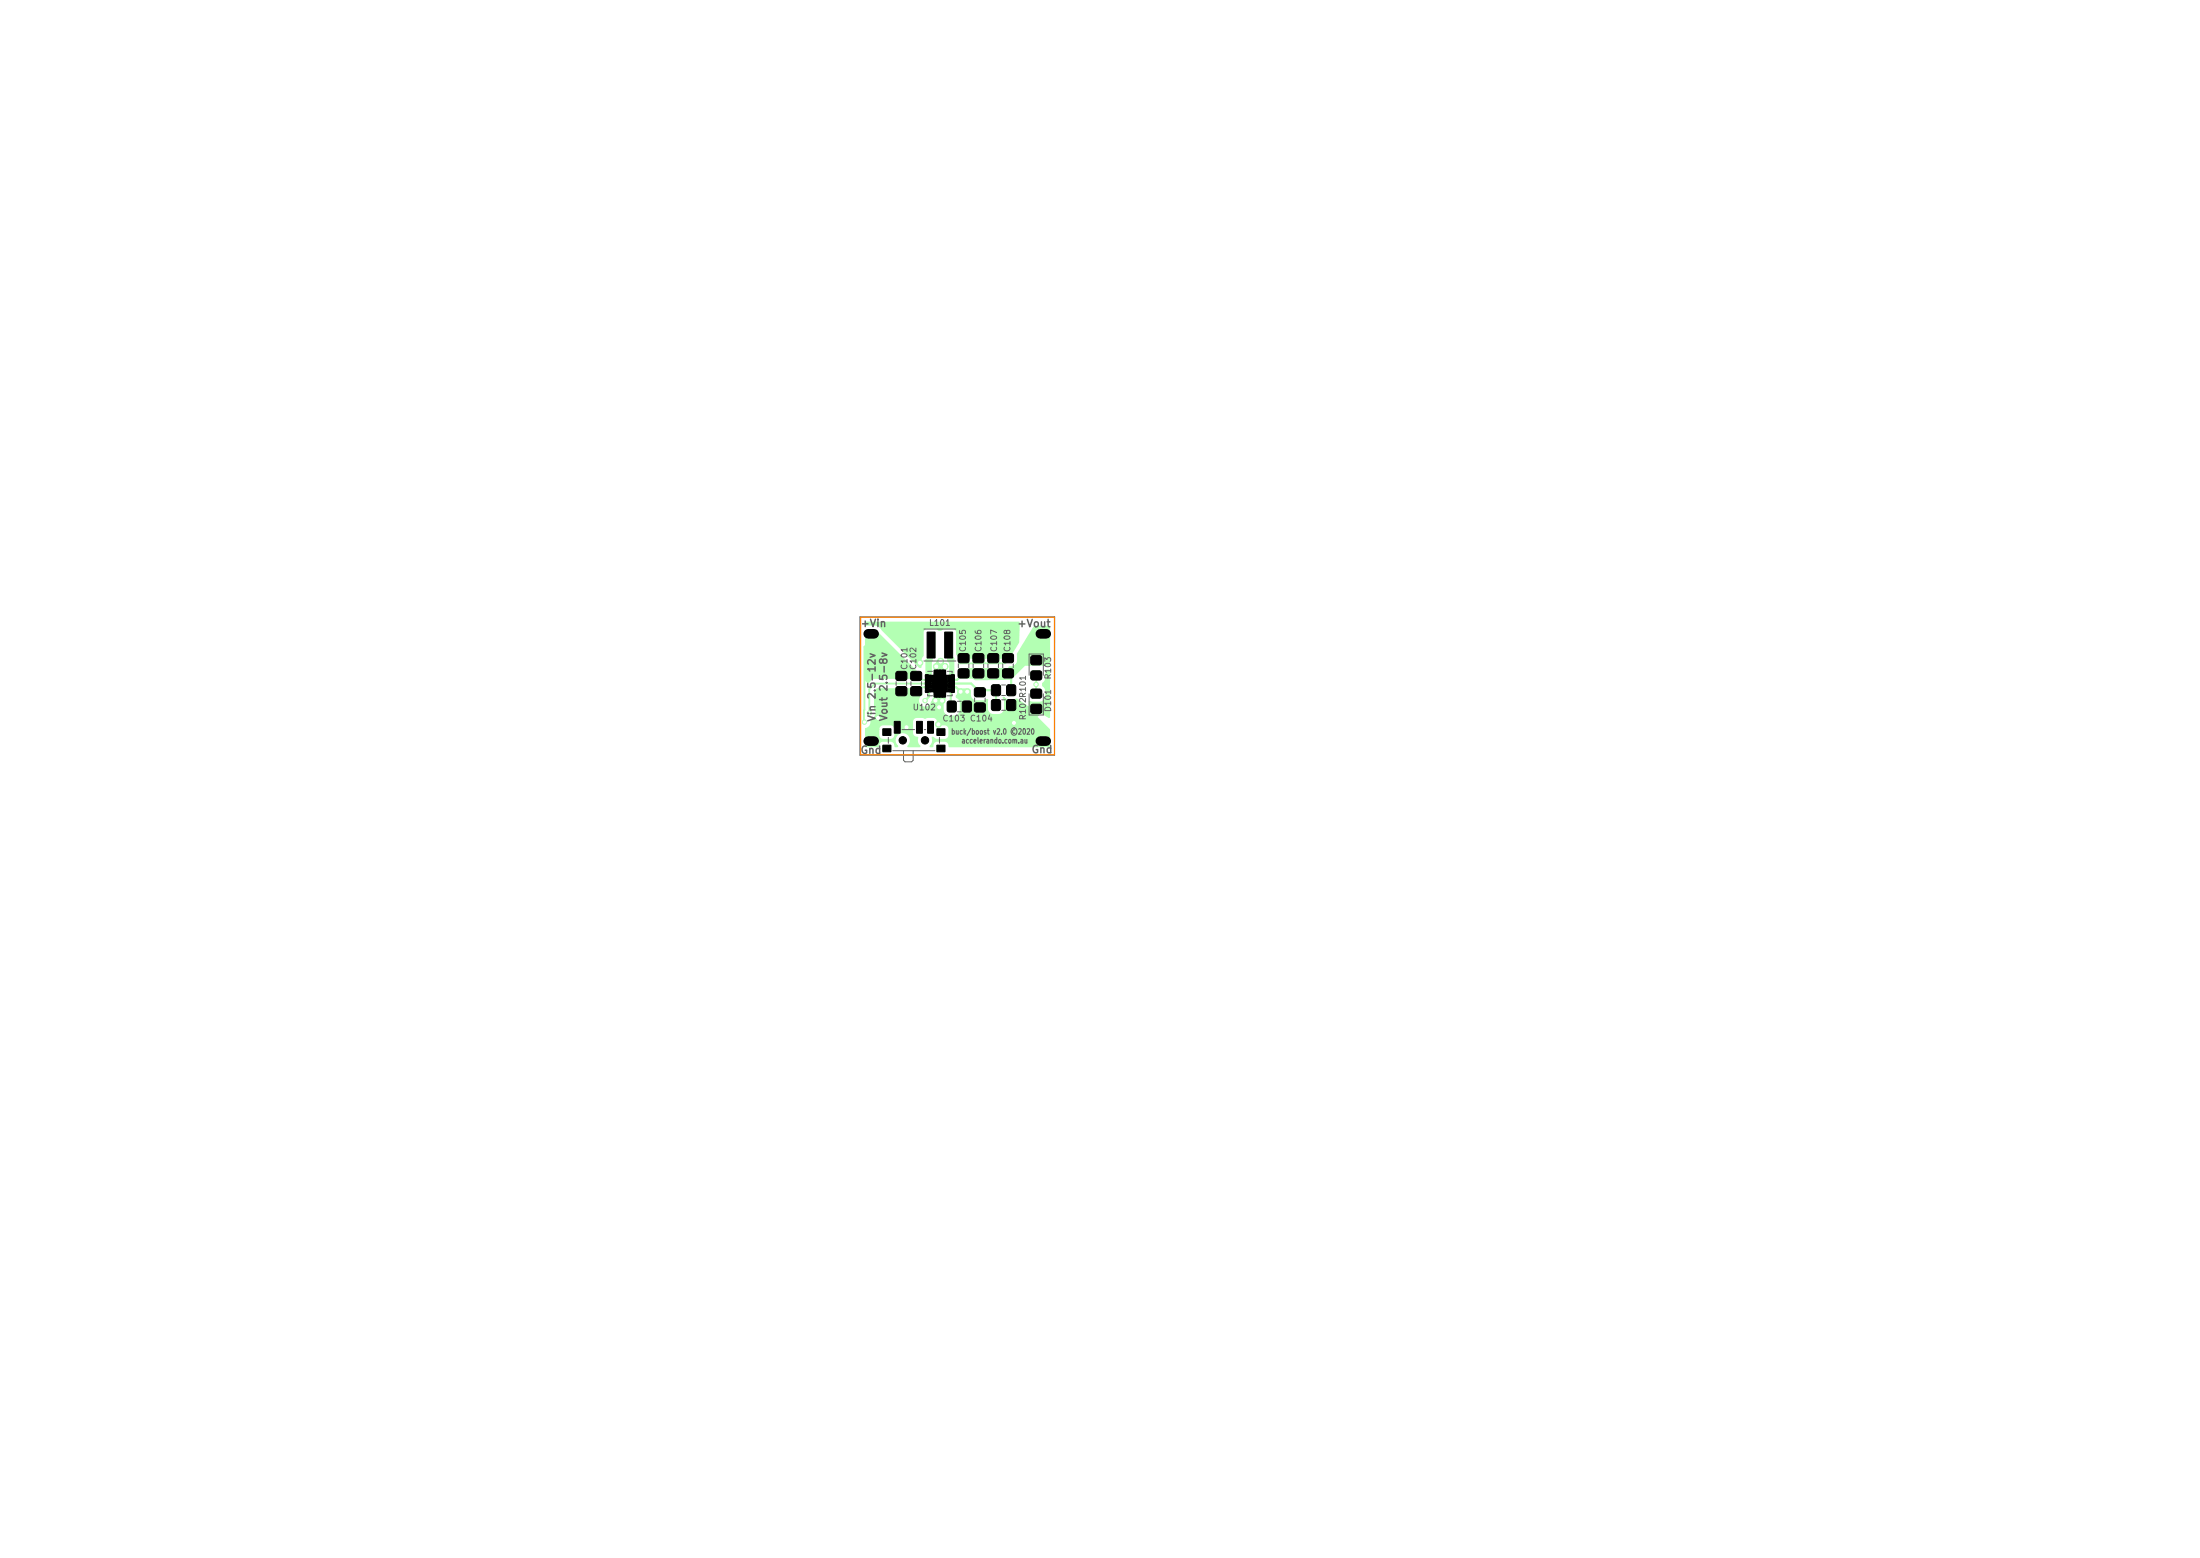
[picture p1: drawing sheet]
<svg xmlns="http://www.w3.org/2000/svg" width="297mm" height="210mm" viewBox="0 0 297 210" stroke-linecap="round" stroke-linejoin="round" font-family="sans-serif">
<g fill="#b3ffb3" stroke="#b3ffb3" stroke-width=".14">
<path d="M121.1 90.7l.1-.1 1.1 .1 .1 .2-.1 .8-.1 .1-1.1-.1-.1-.2z"/>
<path d="M121.1 92.8l.1-.1 1.1 .1 .1 .1-.1 .9h-.1h-1.1l-.1-.2z"/>
<path d="M123.1 90.7l.1-.1 1.1 .1 .1 .2-.1 .8-.1 .1-1.1-.1-.1-.2z"/>
<path d="M123.1 92.8l.1-.1 1.1 .1 .1 .1-.1 .9h-.1h-1.1l-.1-.2z"/>
<path d="M129.5 90.4l.1-.1 1.1 .1 .1 .1-.1 .9h-.2h-1l-.1-.2z"/>
<path d="M129.5 88.3l.1-.1 1.1 .1 .1 .2-.1 .8-.2 .1-1-.1-.1-.2z"/>
<path d="M131.5 90.4l.1-.1 1.1 .1 .1 .1-.1 .9h-.2h-1l-.1-.2z"/>
<path d="M131.5 88.3l.1-.1 1.1 .1 .1 .2-.1 .8-.2 .1-1-.1-.1-.2z"/>
<path d="M133.5 90.4l.1-.1 1.1 .1 .1 .1-.1 .9h-.2h-1l-.1-.2z"/>
<path d="M133.5 88.3l.1-.1 1.1 .1 .1 .2-.1 .8-.2 .1-1-.1-.1-.2z"/>
<path d="M135.5 90.4l.1-.1 1.1 .1 .1 .1-.1 .9h-.2h-1l-.1-.2z"/>
<path d="M135.5 88.3l.1-.1 1.1 .1 .1 .2-.1 .8-.2 .1-1-.1-.1-.2z"/>
<path d="M125.2 85.3h1v3.4h-1z"/>
<path d="M127.6 85.3h1v3.4h-1z"/>
<path d="M136 92.5l.2-.1 .8 .1 .1 .2-.1 1.1h-.1h-.9l-.1-.2z"/>
<path d="M134 92.5l.2-.1 .8 .1 .1 .2-.1 1.1h-.2h-.8l-.1-.2z"/>
<path d="M134 94.5l.2-.1 .8 .1 .1 .2-.1 1.1h-.2h-.8l-.1-.2z"/>
<path d="M136 94.5l.2-.1 .8 .1 .1 .2-.1 1.1h-.1h-.9l-.1-.2z"/>
<path d="M125 91.1h.3v.3h-.3z"/>
<path d="M125 91.6h.3v.3h-.3z"/>
<path d="M125 92.1h.3v.3h-.3z"/>
<path d="M125 92.6h.3v.3h-.3z"/>
<path d="M125 93.1h.3v.3h-.3z"/>
<path d="M128.5 93.1h.3v.3h-.3z"/>
<path d="M128.5 92.6h.3v.3h-.3z"/>
<path d="M128.5 92.1h.3v.3h-.3z"/>
<path d="M128.5 91.6h.3v.3h-.3z"/>
<path d="M128.5 91.1h.3v.3h-.3z"/>
<path d="M126.2 90.5h.2v.7h-.2z"/>
<path d="M127.4 90.5h.2v.7h-.2z"/>
<path d="M127.4 90.5h.2v.6h-.2z"/>
<path d="M126.1 92.4h.7v.9h-.7z"/>
<path d="M127 92.4h.7v.9h-.7z"/>
<path d="M126.2 93.3h.2v.7h-.2z"/>
<path d="M127 90.5h.2v.6h-.2z"/>
<path d="M127.4 93.3h.2v.7h-.2z"/>
<path d="M126.1 91.2h1.7v2.1h-1.7z"/>
<path d="M126.6 93.3h.2v.7h-.2z"/>
<path d="M126.6 93.4h.2v.6h-.2z"/>
<path d="M126.2 93.4h.2v.6h-.2z"/>
<path d="M126.6 90.5h.2v.7h-.2z"/>
<path d="M127 90.5h.2v.7h-.2z"/>
<path d="M127 93.3h.2v.7h-.2z"/>
<path d="M126.1 91.2h.7v.9h-.7z"/>
<path d="M126.6 90.5h.2v.6h-.2z"/>
<path d="M127.4 93.4h.2v.6h-.2z"/>
<path d="M127 91.2h.7v.9h-.7z"/>
<path d="M127 93.4h.2v.6h-.2z"/>
<path d="M126.2 90.5h.2v.6h-.2z"/>
<path d="M131.7 92.9l.1-.1 1.1 .1 .1 .2-.1 .8-.1 .1-1.1-.1-.1-.2z"/>
<path d="M131.7 95l.1-.1 1.1 .1 .1 .1-.1 .9h-.1h-1.1l-.1-.2z"/>
<path d="M119.2 98.4h1v.8h-1z"/>
<path d="M126.5 100.6h1v.8h-1z"/>
<path d="M119.2 100.6h1v.8h-1z"/>
<path d="M126.5 98.4h1v.8h-1z"/>
<path d="M120.8 97.4h.7v1.5h-.7z"/>
<path d="M123.8 97.4h.7v1.5h-.7z"/>
<path d="M125.3 97.4h.7v1.5h-.7z"/>
<path d="M128 94.7l.2-.1 .8 .1 .1 .2-.1 1.1h-.2h-.8l-.1-.2z"/>
<path d="M130 94.7l.2-.1 .9 .1v.2v1.1h-.2h-.9v-.2z"/>
<path d="M139.3 88.6l.2-.1 1 .1 .1 .2-.1 .8-.1 .1-1.1-.1-.1-.2z"/>
<path d="M139.3 90.6h.2h1l.1 .2-.1 .9h-.1h-1.1l-.1-.2z"/>
<path d="M139.3 95.2l.2-.1 1 .1 .1 .1-.1 .9h-.1h-1.1l-.1-.2z"/>
<path d="M139.3 93.1l.2-.1 1 .1 .1 .2-.1 .8-.1 .1-1.1-.1-.1-.2z"/>
<circle cx="126.9" cy="92.2" r=".3"/>
<circle cx="127.4" cy="91.7" r=".3"/>
<circle cx="126.4" cy="92.7" r=".3"/>
<circle cx="126.4" cy="91.7" r=".3"/>
<circle cx="127.4" cy="92.7" r=".3"/>
<circle cx="127" cy="89.2" r=".4"/>
<circle cx="122.4" cy="98.1" r=".4"/>
<circle cx="118.6" cy="96.9" r=".4"/>
<circle cx="131.1" cy="89.1" r=".4"/>
<circle cx="127.2" cy="94.5" r=".4"/>
<circle cx="127.6" cy="90" r=".4"/>
<circle cx="126.7" cy="97.7" r=".4"/>
<circle cx="136.9" cy="97.5" r=".4"/>
<circle cx="126.4" cy="90" r=".4"/>
<circle cx="135.2" cy="89.1" r=".4"/>
<circle cx="124.2" cy="89.4" r=".4"/>
<circle cx="133.2" cy="89.1" r=".4"/>
<circle cx="130.6" cy="93.3" r=".4"/>
<circle cx="129.7" cy="93.3" r=".4"/>
<circle cx="126.3" cy="94.5" r=".4"/>
<circle cx="126.8" cy="95.4" r=".4"/>
<circle cx="125.7" cy="98.6" r=".3"/>
<circle cx="116.7" cy="97.4" r=".3"/>
<circle cx="139.9" cy="92.4" r=".3"/>
<circle cx="124.9" cy="94.5" r=".3"/>
<circle cx="124.1" cy="98.6" r=".3"/>
</g>
<path d="M117.2 85.5h.8M140.5 85.5h.8M117.2 100h.8M140.5 100h.8" fill="none" stroke="#b3ffb3" stroke-width="1.2"/>
<path d="M125.1 91.2h.6M125.1 91.7h.6M125.1 92.2h.6M125.1 92.7h.6M125.1 93.2h.6M128.1 91.2h.6M128.1 91.7h.6M128.1 92.2h.6M128.1 92.7h.6M128.1 93.2h.6" fill="none" stroke="#b3ffb3" stroke-width=".28"/>
<path d="M125.4 93.2v.8l-.5 .5M125.6 87.8v3.3l-.2 .1M128 87.8l.4 .4v3M128.4 92.7h.7l1.4 1.5v1.1l.2 .2h1.6M128.4 93.2v2l.1 .1M128.4 92.2h2.7l1.2 1.2 .3-.3h1.9v2M136.1 90.9h-6l-.9 .8h-.5M136.1 90.9l.4 .4v1.8M136.5 95.1h.7l3.7 3.7v1.2M139.9 86.5l1-1v.6l-4.8 4.8" fill="none" stroke="#b3ffb3" stroke-width=".3"/>
<path d="M117.4 93v3.2M117.6 85.5v.9l-.9 .9v10.1M118.1 92.2h7.3M123.7 91.2l.5 .5h1.2M125.4 92.7h-1.2l-.5 .6M125.5 98.2h.2M139.9 91.2v2.4" fill="none" stroke="#b3ffb3" stroke-width=".25"/>
<path d="M125.6 89.2v1.9M125.7 87v2.1l-.3 .3M125.7 88.5l-.6 .6v2.1M125.7 88.8l-.3 .3v2.1M128.1 87v2.1l.3 .3v1.8M128.1 88.3l.6 .6v2.3" fill="none" stroke="#b3ffb3" stroke-width=".4"/>
<g fill="#b3ffb3" stroke="#b3ffb3" stroke-width=".25">
<path d="M118.1 93.3l.3-.3h6l.1 .7a.94 .94 0 0 0-.2 1.6 .94 .94 0 0 0 1.5-.6l.4-.4 .1-.5a.77 .77 0 0 0 0-1.1l.2-.5v-2.7l.3-.5h.2l.5 .8v.9a.98 .98 0 0 0-.2 .9v.6l.2 .5-.1 .1a.77 .77 0 0 0 .2 1v.4l-.3 .5v1.1l.1 .5 .3 .2a1.73 1.73 0 0 0 1.3 .2l.5-.3 .2-.4v-1.3l-.2-.4-.3-.2v-.2l.2-.4v-.5h1.4l.2 .2v.9l.2 .3 .3 .2h1.3l.5-.2v1.4l.1 .3 .3 .2a1.73 1.73 0 0 0 1.3 .2l.4-.3 .3-.4v-1.3l-.2-.4 .5 .4h.9l.4-.1 1.6 1.1 .1-.1v-.7l.5 .1h1l.6-.4a1.73 1.73 0 0 0 .1-1.3l-.1-.3a.44 .44 0 0 1-.3-.4 .44 .44 0 0 1 .3-.4 1.73 1.73 0 0 0 .1-1.3v-.2h.5v6.3l-1.2-.7-.5 .6 1.7 1.8v2.2h-13.5v-.1a.64 .64 0 0 0-.7-.6h-1.1a.66 .66 0 0 0-.5 .7h-.3l.3-.5v-.7l.5 .3h1.4l.3-.2 .1-.3v-.9a.64 .64 0 0 0-.7-.6h-.9v-.4a.64 .64 0 0 0-.6-.6h-.8l-.3 .1-.3-.1h-.8a.64 .64 0 0 0-.6 .6v1.6a.65 .65 0 0 0 .7 .5l-.1 .7 .4 .5h-1.6a1.09 1.09 0 0 0 .1-1.5 1.09 1.09 0 0 0-1.6 0 1.09 1.09 0 0 0 .1 1.5h-.3v-.1a.64 .64 0 0 0-.7-.6h-1.1a.66 .66 0 0 0-.5 .7h-1.7v-2.3h1.7v.8a.64 .64 0 0 0 .6 .6h1.2l.3-.1 .2-.4v-.9a.64 .64 0 0 0-.7-.6h-1.2l-.3 .2-.1 .4h-1.7a.99 .99 0 0 0 .7-1.3 .93 .93 0 0 0 .5-1.4z"/>
<path d="M116.9 84h20.7l-.1 2.7-1.8 2.8h-6.2v-.8l-.3-.4v-3a.64 .64 0 0 0-.6-.6h-1.1l-.5 .3h-.2l-.5-.3h-1.1a.64 .64 0 0 0-.6 .6v3.2l-.3 .4v1.1h-.1l-5.5-5.5a2.13 2.13 0 0 0-1.5-.2h-.3z"/>
<path d="M129.5 90.3h6.6l.2-.3a.93 .93 0 0 0 1.1-.9v-.8l2.3-3.7h2v5.1h-3.3l-2 1.9-4.7 .1-.4-.2h-1.8z"/>
<path d="M116.9 85.1l1.3 .1 6.1 6 .1 .3h-6.3l-.4 .1-.5 .5-.3-.3z"/>
</g>
<g fill="#fff" stroke="#fff" stroke-width=".14">
<circle cx="127" cy="89.2" r=".2"/>
<circle cx="122.4" cy="98.1" r=".2"/>
<circle cx="118.6" cy="96.9" r=".2"/>
<circle cx="131.1" cy="89.1" r=".2"/>
<circle cx="127.2" cy="94.5" r=".2"/>
<circle cx="127.6" cy="90" r=".2"/>
<circle cx="126.7" cy="97.7" r=".2"/>
<circle cx="136.9" cy="97.5" r=".2"/>
<circle cx="126.4" cy="90" r=".2"/>
<circle cx="135.2" cy="89.1" r=".2"/>
<circle cx="124.2" cy="89.4" r=".2"/>
<circle cx="133.2" cy="89.1" r=".2"/>
<circle cx="130.6" cy="93.3" r=".2"/>
<circle cx="129.7" cy="93.3" r=".2"/>
<circle cx="126.3" cy="94.5" r=".2"/>
<circle cx="126.8" cy="95.4" r=".2"/>
<circle cx="125.7" cy="98.6" r=".15"/>
<circle cx="116.7" cy="97.4" r=".15"/>
<circle cx="139.9" cy="92.4" r=".15"/>
<circle cx="124.9" cy="94.5" r=".15"/>
<circle cx="124.1" cy="98.6" r=".15"/>
<circle cx="117.6" cy="85.5" r=".4"/>
<circle cx="117.6" cy="100" r=".4"/>
<circle cx="140.9" cy="100" r=".4"/>
<circle cx="140.9" cy="85.5" r=".4"/>
<circle cx="126.9" cy="92.2" r=".15"/>
<circle cx="127.4" cy="91.7" r=".15"/>
<circle cx="126.4" cy="92.7" r=".15"/>
<circle cx="126.4" cy="91.7" r=".15"/>
<circle cx="127.4" cy="92.7" r=".15"/>
<circle cx="121.9" cy="99.9" r=".45"/>
<circle cx="124.9" cy="99.9" r=".45"/>
</g>
<g fill="#000" stroke="#000" stroke-width=".14">
<path d="M119.2 98.4h1.1v.8h-1.1zM120.8 97.4h.7v1.5h-.8zM121 90.7l.2-.1 1.1 .1 .2 .2-.1 .8-.2 .1h-1.1l-.2-.3zM121.1 92.7h1.2l.2 .2-.1 .9-.2 .1-1.1-.1-.2-.2 .1-.7zM123.8 97.4h.7v1.5h-.8zM123 90.7l.2-.1 1.1 .1 .2 .2-.1 .8-.2 .1h-1.1l-.2-.3zM123.1 92.7h1.2l.2 .2-.1 .9-.2 .1-1.1-.1-.2-.2 .1-.7zM125 91.1h.3v.3h-.3zM125 91.6h.3v.3h-.3zM125 92.1h.3v.3h-.3zM125 92.6h.3v.3h-.3zM125 93.1h.3v.3h-.3z"/>
<path d="M125.2 85.3h1.1l-.1 3.5h-1zM125.3 97.4h.7v1.5h-.8zM124.9 91.4h.9l.1-.1v-.2h.1v2.3h-.1a.21 .21 0 0 0 0-.2 .21 .21 0 0 0-.2-.2l-.8 .1v-.2l.8 .1a.21 .21 0 0 0 .2-.3 .21 .21 0 0 0-.2-.2l-.8 .1v-.2l.8 .1a.21 .21 0 0 0 .2-.3 .21 .21 0 0 0-.2-.2l-.8 .1v-.2l.8 .1a.21 .21 0 0 0 .2-.3 .21 .21 0 0 0-.2-.2l-.8 .1zM126 91.1h1.8v2.3h-1.8zM126.1 92.3h.7v1h-.7zM126.1 91.2h.7v1h-.7zM126.1 90.4l.4 .1-.1 .7h-.3zM126.1 93.3h.4l-.1 .8-.3-.1zM126.1 93.3l.4 .1-.1 .6h-.3zM126.1 90.5h.4l-.1 .7-.3-.1zM126.4 90.4h.2l-.1 .7zM126.5 98.4h1.1v.8h-1.1z"/>
<path d="M126.5 93.3h.4l-.1 .8-.3-.1zM126.5 90.4l.4 .1-.1 .7h-.3zM126.5 93.4l.1 .7h-.2zM126.5 93.3l.4 .1-.1 .6h-.3zM126.5 90.5h.4l-.1 .7-.3-.1zM126.8 90.4h.2l-.1 .7zM126.9 90.4l.4 .1-.1 .7h-.3zM126.9 93.3h.4l-.1 .8-.3-.1zM126.9 93.4l.1 .7h-.2zM126.9 90.5h.4l-.1 .7-.3-.1zM126.9 93.3l.4 .1-.1 .6h-.3zM127 92.3h.7v1h-.7z"/>
<path d="M127 91.2h.7v1h-.7zM127.2 90.4h.2l-.1 .7zM127.3 90.4l.4 .1-.1 .7h-.3zM127.3 93.3h.4l-.1 .8-.3-.1zM127.3 93.4l.1 .7h-.2zM127.3 90.5h.4l-.1 .7-.3-.1zM127.3 93.3l.4 .1-.1 .6h-.3zM127.6 85.3h1v3.5h-1.1zM128 94.7l.8-.1 .3 .1v1.1l-.1 .2-.8 .1-.3-.1v-1.1zM127.8 91.1h.1a.21 .21 0 0 0 0 .2 .21 .21 0 0 0 .2 .2l.8-.1v.2l-.8-.1a.21 .21 0 0 0-.2 .2 .21 .21 0 0 0 .2 .3l.8-.1v.2l-.8-.1a.21 .21 0 0 0-.2 .2 .21 .21 0 0 0 .2 .3l.8-.1v.2l-.8-.1a.21 .21 0 0 0-.2 .2 .21 .21 0 0 0 .2 .3l.8-.1v.2h-.9l-.1 .1v.2h-.1zM128.5 93.1h.3v.3h-.3zM128.5 92.6h.3v.3h-.3z"/>
<path d="M128.5 92.1h.3v.3h-.3zM128.5 91.6h.3v.3h-.3zM128.5 91.1h.3v.3h-.3zM129.4 90.4l.2-.2 1.1 .1 .2 .2-.1 .9-.3 .1-1-.1-.2-.2zM129.5 88.3l1.2-.1 .2 .3-.1 .8-.3 .1h-1l-.2-.3 .1-.7zM130 94.7l.2-.1h.7l.2 .1 .1 1.1-.2 .2-.8 .1-.2-.1zM131.4 90.4l.2-.2 1.1 .1 .2 .2-.1 .9-.3 .1-1-.1-.2-.2zM131.5 88.3l1.2-.1 .2 .3-.1 .8-.3 .1h-1l-.2-.3 .1-.7zM131.7 92.9l1.2-.1 .2 .3-.1 .8-.2 .1h-1.1l-.2-.3 .1-.7zM131.7 94.9h1.2l.2 .2-.1 .9-.2 .1-1.1-.1-.2-.2 .1-.7zM133.4 90.4l.2-.2 1.1 .1 .2 .2-.1 .9-.3 .1-1-.1-.2-.2zM133.5 88.3l1.2-.1 .2 .3-.1 .8-.3 .1h-1l-.2-.3 .1-.7z"/>
<path d="M134 94.5l.8-.1 .2 .1 .1 1.1-.1 .2-.8 .1-.3-.1-.1-1.1zM134 92.5l.8-.1 .2 .1 .1 1.1-.1 .2-.8 .1-.3-.1-.1-1.1zM135.4 90.4l.2-.2 1.1 .1 .2 .2-.1 .9-.3 .1-1-.1-.2-.2zM135.5 88.3l1.2-.1 .2 .3-.1 .8-.3 .1h-1l-.2-.3 .1-.7zM136 94.5l.9-.1 .2 .1 .1 1.1-.2 .2-.8 .1-.2-.1-.1-1.1zM136 92.5l.9-.1 .2 .1 .1 1.1-.2 .2-.8 .1-.2-.1-.1-1.1zM139.3 95.1h1.2l.2 .2-.1 .9-.2 .1-1.1-.1-.1-.2v-.7zM139.3 93h1.2l.2 .3-.1 .8-.2 .1h-1.1l-.1-.3v-.7zM139.3 88.5h1.2l.2 .3-.1 .8-.2 .1h-1.1l-.1-.3v-.7zM139.3 90.6h1.2l.2 .2-.1 .8-.2 .2-1.1-.1-.1-.2v-.7zM119.2 100.6h1.1v.8h-1.1zM126.5 100.6h1.1v.8h-1.1z"/>
<circle cx="121.9" cy="99.9" r=".5"/>
<circle cx="124.9" cy="99.9" r=".5"/>
<circle cx="126.4" cy="92.7" r=".35"/>
<circle cx="126.4" cy="91.7" r=".35"/>
<circle cx="126.9" cy="92.2" r=".35"/>
<circle cx="127.4" cy="92.7" r=".35"/>
<circle cx="127.4" cy="91.7" r=".35"/>
</g>
<path d="M117.2 85.5h.8M140.5 85.5h.8M117.2 100h.8M140.5 100h.8" fill="none" stroke="#000" stroke-width="1.3"/>
<path d="M125.1 91.2h.6M125.1 91.7h.6M125.1 92.2h.6M125.1 92.7h.6M125.1 93.2h.6M128.1 91.2h.6M128.1 91.7h.6M128.1 92.2h.6M128.1 92.7h.6M128.1 93.2h.6" fill="none" stroke="#000" stroke-width=".42"/>
<path d="M117.2 96.6l1 .3-1 .4M117.5 88.2l.7 .3-.7 .2M118.8 96.6l1 .3-1 .3M119.1 88.1l.7 .3-.7 .2" fill="none" stroke="#626262" stroke-width=".2"/>
<path d="M128.6 98.6h.1l.2 .1-.1 .3h-.2M128.6 98.3v.8M129.1 98.6v.4h.3M130.2 100l-.3 .1 .1 .2h.2M138.4 99.8v.5l.2-.1M138.6 99.8v.5M139.3 98.4l.1-.1a.44 .44 0 0 1 0 .8 .58 .58 0 0 1-.1-.7z" fill="none" stroke="#626262" stroke-width=".15"/>
<g fill="none" stroke="#626262" stroke-width=".14">
<path d="M116.1 83.2h26.3v18.7h-26.3zM119.9 99.5v.8M121 92v.5M121.8 98.5h1.7M122.4 92v.5M123 92v.5M124.4 92v.5M124.7 84.9h4.4M124.7 89.2h4.4M124.8 98.5h.2M125.2 93.6v.3h.7M125.2 90.6h.7"/>
<path d="M126.8 99.5v.8M127.9 90.6h.6v.2M128.5 93.6v.3h-.6M129.3 94.6h.5M129.3 96.1h.5M129.4 89.6v.5M130.8 89.6v.5M131.4 89.6v.5M131.6 94.2v.5M132.8 89.6v.5M133 94.2v.5M133.4 89.6v.5"/>
<path d="M134.8 89.6v.5M135.2 93.9h.6M135.2 92.4h.6M135.2 94.4h.6M135.2 95.9h.6M135.4 89.6v.5M136.8 89.6v.5M138.9 91.1v-2.8h2v2.8M138.9 93.6v2.9h2v-2.9M120.5 101.3h5.7M122 101.3v1.3l.2 .2h.9l.2-.2v-1.3"/>
</g>
<path d="M116.2 83.3h26.2v18.5h-26.2z" fill="none" stroke="#ff8000" stroke-width=".15"/>
<g font-size="1.4" fill="#626262">
<text x="116.4" y="84.6">+Vin</text>
<text x="137.7" y="84.6">+Vout</text>
<text x="116.2" y="101.7">Gnd</text>
<text x="118.2" y="96.2" transform="rotate(-90 118.2 96.2)">Vin 2.5-12v</text>
<text x="119.8" y="96.4" transform="rotate(-90 119.8 96.4)">Vout 2.5-8v</text>
<text x="139.3" y="101.6">Gnd</text>
</g>
<g font-size="1.1" fill="#626262">
<text x="125.6" y="84.4">L101</text>
<text x="130.4" y="87.8" transform="rotate(-90 130.4 87.8)">C105</text>
<text x="132.5" y="87.8" transform="rotate(-90 132.5 87.8)">C106</text>
<text x="134.6" y="87.8" transform="rotate(-90 134.6 87.8)">C107</text>
<text x="136.4" y="87.8" transform="rotate(-90 136.4 87.8)">C108</text>
<text x="122.5" y="90.2" transform="rotate(-90 122.5 90.2)">C101</text>
<text x="123.5" y="95.8">U102</text>
<text x="123.7" y="90.2" transform="rotate(-90 123.7 90.2)">C102</text>
<text x="141.9" y="95.9" transform="rotate(-90 141.9 95.9)">D101</text>
<text x="141.9" y="91.5" transform="rotate(-90 141.9 91.5)">R103</text>
<text x="127.5" y="97.3">C103</text>
<text x="131.2" y="97.3">C104</text>
<text x="138.5" y="97" transform="rotate(-90 138.5 97)">R102 R101</text>
</g>
<g font-size="1" fill="#626262">
<text x="129.7" y="99.1">buck/boost v2.0 ©2020</text>
<text x="130.3" y="100.3">accelerando.com.au</text>
</g>
</svg>
